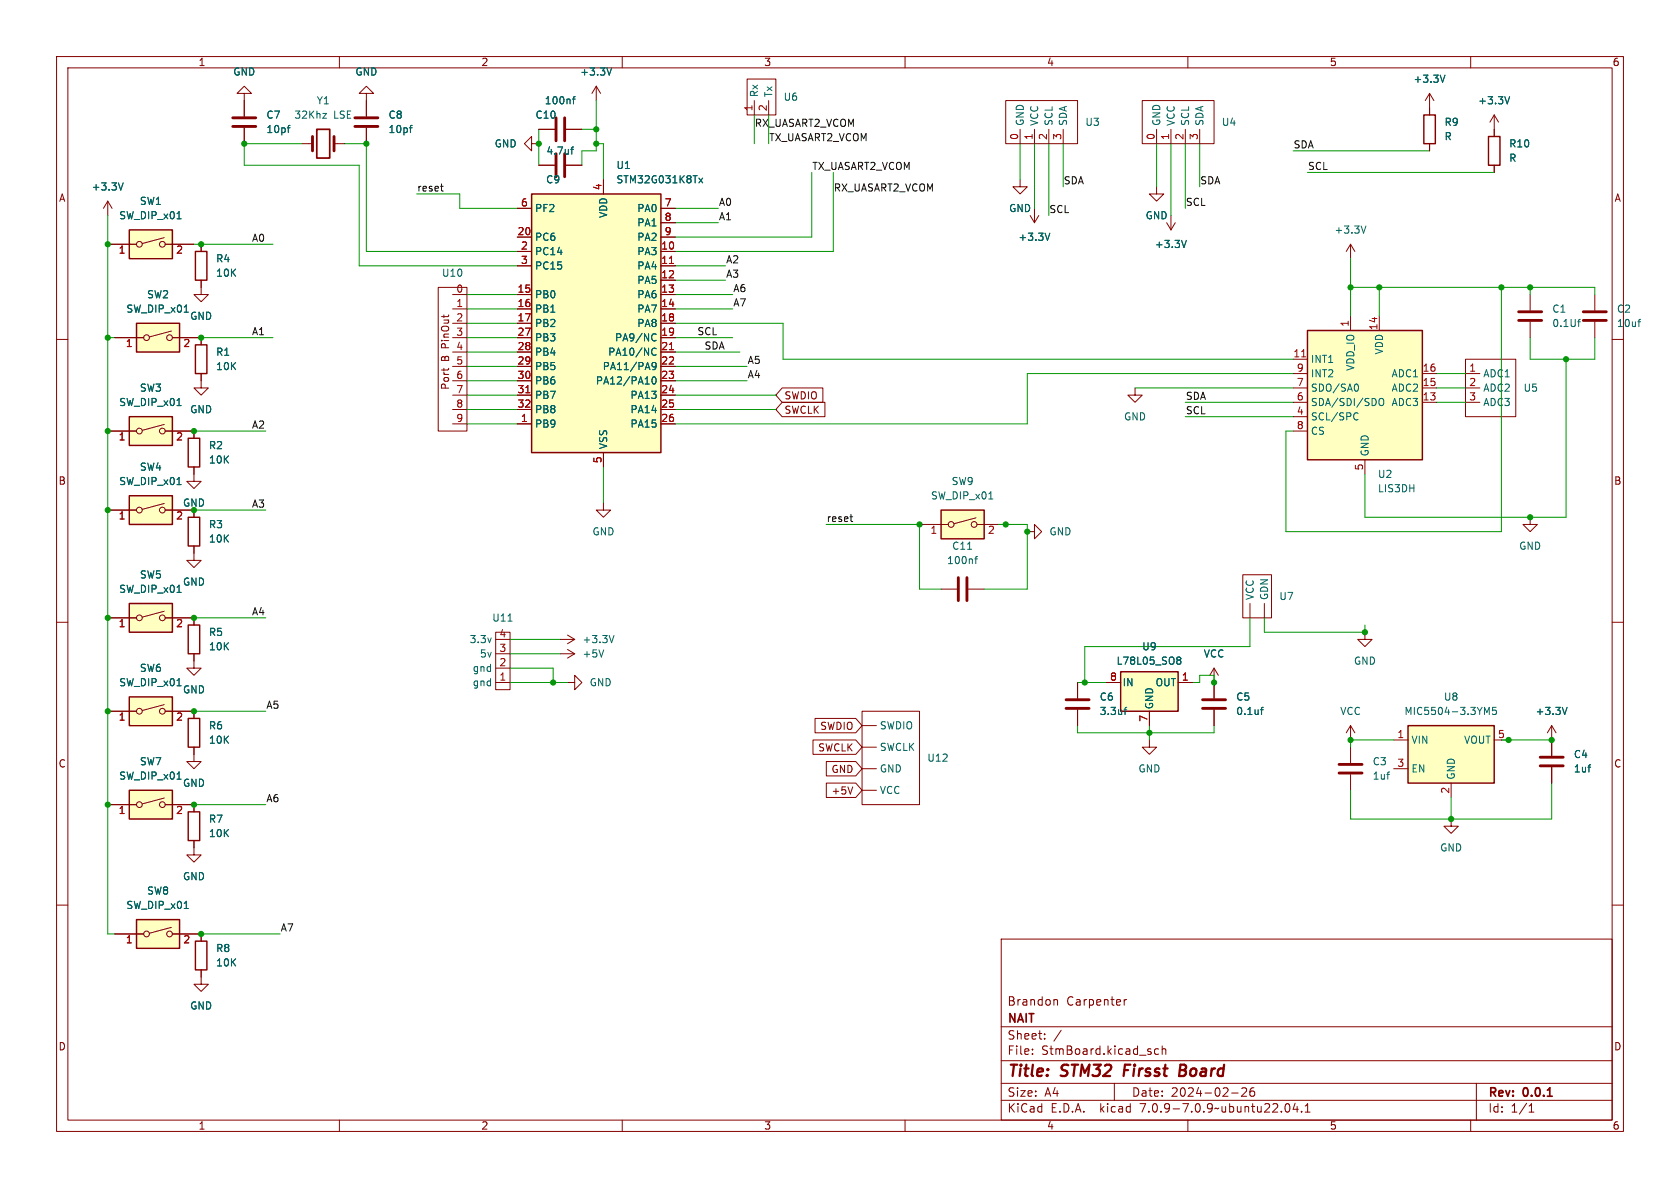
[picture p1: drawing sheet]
<svg xmlns="http://www.w3.org/2000/svg" width="297mm" height="210mm" viewBox="0 0 297 210" stroke-linecap="round" stroke-linejoin="round" font-family="sans-serif">
<g fill="none" stroke="#840000" stroke-width=".18">
<path d="M10 10h277v190h-277zM12 12h273v186h-273zM43.2 16.5h1.2l-1.2-1.3-1.3 1.3h1.3v4.1M60 10v2M64.8 16.5h1.2l-1.2-1.3-1.3 1.3h1.3v4.1M105.4 15.2l-.8 1.3M105.4 15.2v2.6M105.4 15.2l.8 1.3M110 10v2M132.1 14h5.1v6.3h-5.1zM133.3 17.8v2.5M135.9 17.8v2.5"/>
<path d="M160 10v2M177.8 17.8h12.7v7.6h-12.7zM201.9 17.8h12.7v7.6h-12.7zM210 10v2M252.7 16.5l-.7 1.3M252.7 16.5v3.8M252.7 16.5l.8 1.3M260 10v2M19 35.6l-.7 1.2M19 35.6v2.5M19 35.6l.8 1.2M43.2 22.6v2.8"/>
<path d="M53.3 25.4h1.9M59.1 25.4h1.9M64.8 22.6v2.8M91.4 36.8h2.6M94 25.4v-1.3l-1.3 1.3 1.3 1.3v-1.3h1.2M95.2 29.2h2.8M95.2 22.9h2.8M100.1 29.2h2.8M100.1 22.9h2.8M106.7 31.8v2.5M116.8 36.8h2.6M116.8 39.4h2.6"/>
<path d="M180.3 31.8v1.2h1.3l-1.3 1.3-1.2-1.3h1.2M180.3 22.9v2.5M182.1 38.1l.8 1.3M182.9 22.9v2.5M182.9 36.8v2.6M183.6 38.1l-.7 1.3M185.4 22.9v2.5M188 22.9v2.5M204.5 33v1.3h1.2l-1.2 1.3-1.3-1.3h1.3M204.5 22.9v2.5M206.2 39.4l.8 1.2M207 22.9v2.5"/>
<path d="M207 38.1v2.5M207.8 39.4l-.8 1.2M209.5 22.9v2.5M212.1 22.9v2.5M252.7 25.4v1.3M264.2 20.3v3.8M264.2 29.2v1.3M264.2 20.3l-.8 1.3M264.2 20.3l.7 1.3M10 60h2M19 43.2h5.1M20.3 59.7h5.1"/>
<path d="M29 42l-3.9 1.1M29.2 43.2h5.1M30.3 58.5l-3.9 1.1M30.5 59.7h5.1v1.3M35.6 49.5v2.6h1.2l-1.2 1.2-1.3-1.2h1.3M35.6 43.2v1.3M77.5 50.8h5v25.4h-5zM80 59.7h2.5M80 52.1h2.5M80 54.6h2.5M80 57.2h2.5M91.4 59.7h2.6"/>
<path d="M91.4 52.1h2.6M91.4 54.6h2.6M91.4 57.2h2.6M91.4 44.5h2.6M91.4 47h2.6M91.4 41.9h2.6M116.8 59.7h2.6M116.8 52.1h2.6M116.8 54.6h2.6M116.8 57.2h2.6M116.8 44.5h2.6M116.8 47h2.6"/>
<path d="M116.8 49.5h2.6M116.8 41.9h2.6M238.8 43.2v2.5M238.8 55.9v2.5M238.8 43.2l-.8 1.3M238.8 43.2l.7 1.3M243.8 55.9v2.5M270.5 52.1v2.8M270.5 56.9v2.8M281.9 52.1v2.8M281.9 56.9v2.8M285 60h2"/>
<path d="M19 76.2h5.1M29 75l-3.9 1.1M29.2 76.2h5.1v1.3M35.6 66v2.6h1.2l-1.2 1.3-1.3-1.3h1.3M78.5 65.1v.5M79.3 65.1v.1M80 62.2h2.5M80 64.8h2.5M80 67.3h2.5M80 69.9h2.5M80 72.4h2.5M80 74.9h2.5"/>
<path d="M91.4 62.2h2.6M91.4 64.8h2.6M91.4 67.3h2.6M91.4 69.9h2.6M91.4 72.4h2.6M91.4 74.9h2.6M116.8 62.2h2.6M116.8 64.8h2.6M116.8 67.3h2.6M116.8 69.9h2.6M116.8 72.4h2.6M116.8 74.9h2.6"/>
<path d="M138.3 68.6h7.2v2.5h-7.2l-1.1-1.2zM138.3 71.1h7.5v2.6h-7.5l-1.1-1.3zM200.7 68.6v1.3h1.2l-1.2 1.2-1.3-1.2h1.3M228.6 76.2h2.5M228.6 66h2.5M228.6 68.6h2.5M228.6 71.1h2.5M228.6 63.5h2.5M228.6 73.7h2.5M251.5 66h2.5M251.5 68.6h2.5M251.5 71.1h2.5"/>
<path d="M259.1 63.5h8.9v10.2h-8.9zM259.1 66h2.5M259.1 68.6h2.5M259.1 71.1h2.5M19 90.2h5.1M29 89l-3.9 1M29.2 90.2h5.1v1.2M34.3 82.6v2.5h1.3l-1.3 1.3-1.3-1.3h1.3M34.3 96.5v2.6h1.3l-1.3 1.2-1.3-1.2h1.3M106.7 88.9v1.3h1.2l-1.2 1.2-1.3-1.2h1.3M106.7 80v2.6M162.6 92.7h5"/>
<path d="M172.5 91.5l-3.8 1.1M172.7 92.7h5.1M181.6 94h1.3v-1.3l1.2 1.3-1.2 1.3v-1.3M241.3 81.3v2.5M270.5 91.4v1.3h1.3l-1.3 1.3-1.3-1.3h1.3M10 110h2M19 109.2h5.1M29 108.1l-3.9 1M29.2 109.2h5.1v1.3M34.3 115.6v2.5h1.3l-1.3 1.3-1.3-1.3h1.3M87.6 111.8h2.6v10.1h-2.6zM87.6 118.1h2.6"/>
<path d="M87.6 115.6h2.6M87.6 113h2.6M99.1 115.6h2.5M99.1 113h2.5M100.3 112.3l1.3 .7M100.3 114.8l1.3 .8M101.6 113l-1.3 .8M101.6 115.6l-1.3 .7M166.4 104.1h2.8M171.2 104.1h2.8M214.6 118.1v5.3M214.6 118.1l-.7 1.3"/>
<path d="M214.6 118.1l.8 1.3M219.7 101.6h5.1v7.6h-5.1zM221 106.7v2.5M223.5 106.7v2.5M241.3 111.8v1.2h1.3l-1.3 1.3-1.3-1.3h1.3M285 110h2M19 125.7h5.1M29 124.6l-3.9 1M29.2 125.7h5.1v1.3M34.3 132.1v2.5h1.3l-1.3 1.3-1.3-1.3h1.3M87.6 120.7h2.6M100.3 120.7h1.3v-1.3l1.3 1.3-1.3 1.2v-1.2"/>
<path d="M143.7 130.8h7.6l1.1 1.3-1.1 1.3h-7.6zM144.1 127h7.2l1.1 1.3-1.1 1.2h-7.2zM146.1 134.6h5.2l1.1 1.3-1.1 1.3h-5.2zM146.1 138.4h5.2l1.1 1.3-1.1 1.3h-5.2zM150.8 139.1l-.5 1.3M152.4 125.7h10.2v16.5h-10.2zM152.4 135.9h2.5M152.4 132.1h2.5M152.4 128.3h2.5M152.4 139.7h2.5M190.5 120.7v2.7M190.5 125.5v2.8"/>
<path d="M195.6 120.7h2.5M203.2 130.8v1.3h1.3l-1.3 1.3-1.3-1.3h1.3M203.2 125.7v2.6M208.3 120.7h2.5M214.6 125.5v2.8M238.8 128.3v2.5M238.8 132.1v2.8M238.8 136.9v2.8M238.8 128.3l-.8 1.2M238.8 128.3l.7 1.2M246.4 130.8h2.5M246.4 135.9h2.5"/>
<path d="M256.5 138.4v2.6M264.2 130.8h2.5M274.3 128.3v5.3M274.3 135.6v2.8M274.3 128.3l-.7 1.2M274.3 128.3l.8 1.2M10 160h2M19 142.2h5.1M29 141.1l-3.9 1M29.2 142.2h5.1v1.3M34.3 148.6v2.5h1.3l-1.3 1.3-1.3-1.3h1.3M256.5 144.8v1.3h1.3l-1.3 1.2-1.2-1.2h1.2"/>
<path d="M285 160h2M20.3 165.1h5.1M30.3 163.9l-3.9 1.1M30.5 165.1h5.1v1.3M35.6 171.5v2.5h1.2l-1.2 1.3-1.3-1.3h1.3M177 166h108v32h-108zM186.4 176.8h.5l.1 .9M198.7 176.7v1M199.2 176.7l-.3 .1-.2 .2M60 198v2M110 198v2M160 198v2"/>
<path d="M177 194.5h108M177 191.5h108M177 187.5h108M177 181.5h108M182.5 186.3v.1M182.5 185.5v.1M184.7 183.6v.1M184.7 182.8v.1M187.6 182.1l-1.3 2M197 191.5v3M204.8 185.5l-.4-.1-.3 .3v.4l.1 .2h.6M205.5 185.5l.2-.1 .3 .1 .1 .9"/>
<path d="M205.5 184.9v1.5M210 198v2M217.7 193.2h1.2M219.5 192.4l.6-.1 .2 .1 .1 .3-.9 1.1h.9M221.7 192.3a.59 .59 0 0 0-.7 .6v.6l.1 .2 .4 .1 .2-.1 .1-.5-.1-.3h-.5l-.2 .3M227.3 195.2l.2-.1a.81 .81 0 0 1 .6 .6 .81 .81 0 0 1-.3 .8l-.1 .1a.81 .81 0 0 1-.4-1.4zM229 195l-.4 1.1h.9M229.3 195.6v1M230.1 196.5v.1M230.7 196.6h.9M230.7 195.5l.5-.4v1.5M260 198v2"/>
<path d="M261 191.5v6.5M270.3 196.6h.9M270.3 195.5l.4-.4v1.5"/>
<circle cx="24.6" cy="43.2" r=".51"/>
<circle cx="25.9" cy="59.7" r=".51"/>
<circle cx="28.7" cy="43.2" r=".51"/>
<circle cx="30" cy="59.7" r=".51"/>
<circle cx="24.6" cy="76.2" r=".51"/>
<circle cx="28.7" cy="76.2" r=".51"/>
<circle cx="24.6" cy="90.2" r=".51"/>
<circle cx="28.7" cy="90.2" r=".51"/>
<circle cx="168.1" cy="92.7" r=".51"/>
<circle cx="172.2" cy="92.7" r=".51"/>
<circle cx="24.6" cy="109.2" r=".51"/>
<circle cx="28.7" cy="109.2" r=".51"/>
<circle cx="24.6" cy="125.7" r=".51"/>
<circle cx="28.7" cy="125.7" r=".51"/>
<circle cx="24.6" cy="142.2" r=".51"/>
<circle cx="28.7" cy="142.2" r=".51"/>
<circle cx="25.9" cy="165.1" r=".51"/>
<circle cx="30" cy="165.1" r=".51"/>
</g>
<path d="M56 22.9h2.3v5h-2.3zM273.6 193.8h.8" fill="none" stroke="#840000" stroke-width=".3"/>
<path d="M198.9 188.2l-.3 2M208.6 189.2h.6M209.2 189.2l.3 .1M209.4 188.2h-.7l-.3 2 1-.1M209.4 189.1l-.2 .1" fill="none" stroke="#840000" stroke-width=".4"/>
<g fill="none" stroke="#006464" stroke-width=".18">
<path d="M101.2 17.5h.5M101.7 17.1l-.3 .2v1.1M108.1 12l-.4 1.3M255.5 13.3l-.5 1.2M266.9 17.1l-.4 1.3M21.8 32.3l-.5 1.3M31.3 38.7h.7M50.8 22.6h.5M51.3 22.2h-.3M57.1 20.1h.6l-.6 .8h.6M72.4 22.6h.5M72.9 22.2h-.3"/>
<path d="M100.9 26.4h.5M101.4 26l-.3 .2v1M123.6 31.5l.6 .8M124.2 31.5l-.6 .8M241.5 39.9l-.4 1.3M32.6 55.2h.7M115.4 59.1l.3-.1 .3 .1M185.6 41.2l-.4 1.3M209.7 42.5l-.4 1.3M278.9 56.9h.5M279.4 56.5l-.3 .1M289.5 56.9h.5"/>
<path d="M290 56.5h-.2M31.3 71.7h.7M115.3 62.6l.3 .2 .4-.1M115.4 66.7l.2-.1a.68 .68 0 0 1 .4 .7 .68 .68 0 0 1-.4 .6l-.2-.1-.1-.4zM116 60.1l-.3 .2-.3-.1M116 61.7l-.4-.2-.3 .2M116 64.6l-.3 .3-.3-.1-.1-.2 .1-.5h.3l.2 .1a.84 .84 0 0 1-.3 1.1h-.2M239.7 73l.4 .1M239.9 67.9a.79 .79 0 0 1 0 1.3M240.1 74.1l-.4 .1M243.8 70.6l.3-.2a.43 .43 0 0 1 .5 .5v.4a.42 .42 0 0 1-.4 .4 .42 .42 0 0 1-.4-.4zM31.3 85.7h.7"/>
<path d="M171.1 97.1h.7M172.3 98.8h.5M172.8 98.4l-.3 .2v1M174.8 88.2h.7M31.3 104.7h.7M89.8 109.8h.7M106.7 114.9l-.4 1.2M108.5 112.3l-.4 1.3M208.2 116.6l.1 .1M208.2 116.2l.3-.1 .2 .2 .1 .2-.3 .2M208.3 116.7h.2M208.3 116.7l-.1 .1"/>
<path d="M208.5 116.7l.3 .2-.1 .4-.2 .1h-.3M31.3 137.7h.7M31.3 121.2h.7M198.7 125.5h.5M199.2 125l-.3 .2v1.1M222.8 125.5h.5M223.3 125l-.3 .2v1.1M245.2 136.9h.4M245.5 136.5h.1M262.4 125l.5 .9 .4-.9v1.3M264.5 125h-.6l-.1 .6 .2-.1 .4 .1 .2 .2-.1 .4-.2 .1-.5-.1M277 125l-.4 1.3"/>
<path d="M280.7 135.6h.5M281.1 135.2h.1M32.6 160.6h.7"/>
</g>
<g fill="#ffffc2" stroke="#ffffc2" stroke-width=".18">
<path d="M24.1 57.2h7.6v5h-7.6z"/>
<path d="M22.9 73.7h7.6v5h-7.6z"/>
<path d="M22.9 40.6h7.6v5.1h-7.6z"/>
<path d="M231.1 58.4h20.4v22.9h-20.4z"/>
<path d="M22.9 87.6h7.6v5.1h-7.6z"/>
<path d="M248.9 128.3h15.3v10.1h-15.3z"/>
<path d="M94 34.3h22.8v45.7h-22.8z"/>
<path d="M198.1 118.7h10.2v7h-10.2z"/>
<path d="M24.1 162.6h7.6v5h-7.6z"/>
<path d="M22.9 139.7h7.6v5.1h-7.6z"/>
<path d="M22.9 106.7h7.6v5.1h-7.6z"/>
<path d="M22.9 123.2h7.6v5.1h-7.6z"/>
<path d="M166.4 90.2h7.6v5.1h-7.6z"/>
</g>
<g fill="none" stroke="#840000" stroke-width=".25">
<path d="M94 34.3h22.8v45.7h-22.8zM251.7 20.3h2v5.1h-2zM263.1 24.1h2.1v5.1h-2.1zM22.9 40.6h7.6v5.1h-7.6zM24.1 57.2h7.6v5h-7.6zM34.5 44.5h2.1v5h-2.1zM231.1 58.4h20.4v22.9h-20.4zM22.9 73.7h7.6v5h-7.6zM33.3 77.5h2v5.1h-2zM34.5 61h2.1v5h-2.1zM22.9 87.6h7.6v5.1h-7.6zM33.3 91.4h2v5.1h-2z"/>
<path d="M166.4 90.2h7.6v5.1h-7.6zM22.9 106.7h7.6v5.1h-7.6zM33.3 110.5h2v5.1h-2zM198.1 118.7h10.2v7h-10.2zM22.9 139.7h7.6v5.1h-7.6zM22.9 123.2h7.6v5.1h-7.6zM33.3 127h2v5.1h-2zM248.9 128.3h15.3v10.1h-15.3zM33.3 143.5h2v5.1h-2zM24.1 162.6h7.6v5h-7.6zM34.5 166.4h2.1v5.1h-2.1z"/>
</g>
<g fill="none" stroke="#840000" stroke-width=".51">
<path d="M41.1 22.4h4.1M41.1 20.8h4.1M55.2 24.1v2.6M59.1 24.1v2.6M62.7 22.4h4.1M62.7 20.8h4.1M98.3 20.8v4.1M98.3 27.2v4M99.8 20.8v4.1M99.8 27.2v4M268.5 56.6h4M268.5 55.1h4"/>
<path d="M279.9 56.6h4.1M279.9 55.1h4.1M169.4 102.1v4.1M170.9 102.1v4.1M188.5 125.2h4M188.5 123.7h4M212.6 125.2h4.1M212.6 123.7h4.1M236.7 136.7h4.1M236.7 135.1h4.1M272.3 135.4h4.1M272.3 133.9h4.1"/>
</g>
<path d="M118.4 46.6h.7M93 69.4h.7M118.4 61.8h.7M230.1 63.1h.7" fill="none" stroke="#a90000" stroke-width=".18"/>
<path d="M77.9 32.9h.5M78.1 33.7l.3 .1M150.3 91.4h.4M150.5 92.1l.2 .1" fill="none" stroke="#0f0f0f" stroke-width=".18"/>
<g fill="none" stroke="#009600" stroke-width=".18">
<path d="M105.4 17.8v8.9h-2.5v2.5M19 38.1v127h1.3M53.3 25.4h-10.1v3.8h20.3v17.8h27.9M61 25.4h3.8v19.1h26.6M73.7 34.3h7.6v2.5h10.1M95.2 22.9v6.3M102.9 22.9h2.5M105.4 25.4h1.3v6.4M119.4 36.8h7.6M119.4 39.4h7.6M133.3 20.3v5.1M135.9 20.3v5.1"/>
<path d="M143.5 30.5v11.4h-24.1M147.3 30.5v14h-27.9M180.3 25.4v6.4M182.9 25.4v11.4M185.4 25.4v12.7M188 25.4v7.6M204.5 25.4v7.6M207 25.4v12.7M209.5 25.4v11.4M212.1 25.4v7.6M228.6 26.7h24.1M231.1 30.5h33.1"/>
<path d="M19 59.7h1.3M34.3 43.2h14M35.6 59.7h12.7M82.5 52.1h8.9M82.5 59.7h8.9M82.5 54.6h8.9M82.5 57.2h8.9M119.4 57.2h19v6.3h90.2M119.4 47h8.9M119.4 52.1h10.1M119.4 59.7h10.1M119.4 54.6h10.1"/>
<path d="M119.4 49.5h8.9M238.8 50.8h43.1v1.3M238.8 45.7v10.2M243.8 50.8v5.1M265.4 50.8v43.2h-38.1v-17.8h1.3M270.5 59.7v3.8h11.4v-3.8M270.5 50.8v1.3M34.3 76.2h12.7M82.5 69.9h8.9M82.5 67.3h8.9M82.5 62.2h8.9M82.5 64.8h8.9"/>
<path d="M82.5 72.4h8.9M82.5 74.9h8.9M119.4 69.9h17.8M119.4 67.3h12.7M119.4 62.2h11.4M119.4 64.8h12.7M119.4 72.4h17.8M200.7 68.6h27.9M209.5 71.1h19.1M209.5 73.7h19.1M228.6 66h-47v8.9h-62.2M254 66h5.1"/>
<path d="M254 71.1h5.1M254 68.6h5.1M276.9 63.5v27.9h-35.6v-7.6M34.3 90.2h12.7M106.7 82.6v6.3M146 92.7h16.6v11.4h3.8M176.5 92.7h5.1v11.4h-7.6M34.3 109.2h12.7M90.2 118.1h7.6v2.6M90.2 115.6h8.9M90.2 113h8.9M221 109.2v5.1h-29.2v6.4"/>
<path d="M223.5 109.2v2.6h17.8v-1.3M34.3 125.7h12.7M90.2 120.7h10.1M190.5 128.3v1.2h24.1v-1.2M190.5 120.7h5.1M203.2 128.3v2.5M210.8 120.7h1.3v-1.3h2.5v1.3M246.4 130.8h-7.6v1.3M265.4 130.8h8.9M274.3 138.4v6.4h-35.5v-5.1M34.3 142.2h12.7M256.5 141v3.8"/>
<path d="M35.6 165.1h13.9"/>
</g>
<g fill="#009600" stroke="#009600" stroke-width=".18">
<circle cx="191.8" cy="120.7" r=".46"/>
<circle cx="214.6" cy="120.7" r=".46"/>
<circle cx="203.2" cy="129.5" r=".46"/>
<circle cx="181.6" cy="94" r=".46"/>
<circle cx="177.8" cy="92.7" r=".46"/>
<circle cx="162.6" cy="92.7" r=".46"/>
<circle cx="270.5" cy="50.8" r=".46"/>
<circle cx="265.4" cy="50.8" r=".46"/>
<circle cx="270.5" cy="91.4" r=".46"/>
<circle cx="276.9" cy="63.5" r=".46"/>
<circle cx="243.8" cy="50.8" r=".46"/>
<circle cx="238.8" cy="50.8" r=".46"/>
<circle cx="266.7" cy="130.8" r=".46"/>
<circle cx="274.3" cy="130.8" r=".46"/>
<circle cx="241.3" cy="111.8" r=".46"/>
<circle cx="238.8" cy="130.8" r=".46"/>
<circle cx="256.5" cy="144.8" r=".46"/>
<circle cx="35.6" cy="59.7" r=".46"/>
<circle cx="19" cy="59.7" r=".46"/>
<circle cx="97.8" cy="120.7" r=".46"/>
<circle cx="19" cy="76.2" r=".46"/>
<circle cx="19" cy="43.2" r=".46"/>
<circle cx="34.3" cy="76.2" r=".46"/>
<circle cx="43.2" cy="25.4" r=".46"/>
<circle cx="35.6" cy="43.2" r=".46"/>
<circle cx="64.8" cy="25.4" r=".46"/>
<circle cx="105.4" cy="22.9" r=".46"/>
<circle cx="105.4" cy="25.4" r=".46"/>
<circle cx="95.2" cy="25.4" r=".46"/>
<circle cx="35.6" cy="165.1" r=".46"/>
<circle cx="34.3" cy="125.7" r=".46"/>
<circle cx="34.3" cy="142.2" r=".46"/>
<circle cx="19" cy="142.2" r=".46"/>
<circle cx="34.3" cy="90.2" r=".46"/>
<circle cx="34.3" cy="109.2" r=".46"/>
<circle cx="19" cy="90.2" r=".46"/>
<circle cx="19" cy="109.2" r=".46"/>
<circle cx="19" cy="125.7" r=".46"/>
</g>
<g font-size="2.8" fill="#840000">
<text x="178" y="190.9">Title:</text>
<text x="187.7" y="190.9">STM32</text>
<text x="199.5" y="190.9">Firsst</text>
<text x="210.1" y="190.9">Board</text>
</g>
<g font-size="2.1" fill="#840000">
<text x="178" y="178">Brandon</text>
<text x="188.5" y="178">Carpenter</text>
<text x="178" y="184">Sheet:</text>
<text x="178" y="181.2">NAIT</text>
<text x="178" y="186.7">File:</text>
<text x="184.1" y="186.7">StmBoard.kicad_sch</text>
<text x="178" y="196.9">KiCad</text>
<text x="178" y="194.1">Size:</text>
<text x="184.7" y="194.1">A4</text>
<text x="185.7" y="196.9">E.D.A.</text>
<text x="194.6" y="196.9">kicad</text>
<text x="200" y="194.1">Date:</text>
<text x="201.8" y="196.9">7.0.9-7.0.9~ubuntu22.04.1</text>
<text x="207" y="194.1">2024-02-26</text>
<text x="263" y="194.3">Rev:</text>
<text x="263" y="196.9">Id:</text>
<text x="267.1" y="196.9">1/1</text>
<text x="269.4" y="194.3">0.0.1</text>
</g>
<g font-size="1.8" fill="#840000">
<text x="35" y="11.9">1</text>
<text x="85" y="11.9">2</text>
<text x="135" y="11.9">3</text>
<text x="185" y="11.9">4</text>
<text x="235" y="11.9">5</text>
<text x="285" y="11.9">6</text>
<text x="10.3" y="35.9">A</text>
<text x="285.3" y="35.9">A</text>
<text x="79.6" y="63.9" transform="rotate(-90 79.6 63.9)">B</text>
<text x="79.6" y="61.4" transform="rotate(-90 79.6 61.4)">PinOut</text>
<text x="79.6" y="69" transform="rotate(-90 79.6 69)">Port</text>
<text x="138.6" y="70.8">SWDIO</text>
<text x="138.6" y="73.3">SWCLK</text>
<text x="10.3" y="85.9">B</text>
<text x="285.3" y="85.9">B</text>
<text x="144.9" y="129.2">SWDIO</text>
<text x="10.3" y="135.9">C</text>
<text x="144.5" y="133">SWCLK</text>
<text x="146.9" y="136.8">GND</text>
<text x="285.3" y="135.9">C</text>
<text x="146.9" y="140.7">+5V</text>
<text x="10.3" y="185.9">D</text>
<text x="285.3" y="185.9">D</text>
<text x="35" y="199.9">1</text>
<text x="85" y="199.9">2</text>
<text x="135" y="199.9">3</text>
<text x="185" y="199.9">4</text>
<text x="235" y="199.9">5</text>
<text x="285" y="199.9">6</text>
</g>
<g font-size="1.8" fill="#006464">
<text x="41.1" y="13.6">GND</text>
<text x="62.7" y="13.6">GND</text>
<text x="102.5" y="13.6">+3.3V</text>
<text x="134.2" y="17.3" transform="rotate(-90 134.2 17.3)">Rx</text>
<text x="136.8" y="17.3" transform="rotate(-90 136.8 17.3)">Tx</text>
<text x="249.8" y="14.8">+3.3V</text>
<text x="47" y="21.2">C7</text>
<text x="47" y="23.7">10pf</text>
<text x="51.9" y="21.2">32Khz</text>
<text x="55.9" y="18.6">Y1</text>
<text x="59" y="21.2">LSE</text>
<text x="68.6" y="21.2">C8</text>
<text x="68.6" y="23.7">10pf</text>
<text x="94.6" y="21.2">C10</text>
<text x="96.2" y="18.6">100nf</text>
<text x="138.4" y="18">U6</text>
<text x="181.2" y="22.4" transform="rotate(-90 181.2 22.4)">GND</text>
<text x="183.7" y="22.4" transform="rotate(-90 183.7 22.4)">VCC</text>
<text x="186.3" y="22.4" transform="rotate(-90 186.3 22.4)">SCL</text>
<text x="188.8" y="22.4" transform="rotate(-90 188.8 22.4)">SDA</text>
<text x="191.8" y="22.5">U3</text>
<text x="205.3" y="22.4" transform="rotate(-90 205.3 22.4)">GND</text>
<text x="207.9" y="22.4" transform="rotate(-90 207.9 22.4)">VCC</text>
<text x="210.4" y="22.4" transform="rotate(-90 210.4 22.4)">SCL</text>
<text x="213" y="22.4" transform="rotate(-90 213 22.4)">SDA</text>
<text x="215.9" y="22.5">U4</text>
<text x="255.3" y="22.5">R9</text>
<text x="261.2" y="18.6">+3.3V</text>
<text x="87.4" y="26.3">GND</text>
<text x="96.5" y="27.5">4.7uf</text>
<text x="255.3" y="25">R</text>
<text x="266.7" y="26.3">R10</text>
<text x="266.7" y="28.8">R</text>
<text x="16.1" y="33.9">+3.3V</text>
<text x="96.4" y="32.6">C9</text>
<text x="108.9" y="30.1">U1</text>
<text x="108.9" y="32.6">STM32G031K8Tx</text>
<text x="21" y="39">SW_DIP_x01</text>
<text x="24.6" y="36.4">SW1</text>
<text x="94.5" y="37.7">PF2</text>
<text x="107.5" y="38.6" transform="rotate(-90 107.5 38.6)">VDD</text>
<text x="112.6" y="37.7">PA0</text>
<text x="112.6" y="40.2">PA1</text>
<text x="178.3" y="37.7">GND</text>
<text x="202.4" y="39">GND</text>
<text x="235.8" y="41.5">+3.3V</text>
<text x="38.1" y="46.6">R4</text>
<text x="94.5" y="45.3">PC14</text>
<text x="94.5" y="42.8">PC6</text>
<text x="94.5" y="47.9">PC15</text>
<text x="112.6" y="45.3">PA3</text>
<text x="112.6" y="47.9">PA4</text>
<text x="112.6" y="42.8">PA2</text>
<text x="179.9" y="42.8">+3.3V</text>
<text x="204.1" y="44">+3.3V</text>
<text x="25.9" y="52.9">SW2</text>
<text x="38.1" y="49.1">10K</text>
<text x="78" y="49.1">U10</text>
<text x="94.5" y="52.9">PB0</text>
<text x="112.6" y="50.4">PA5</text>
<text x="112.6" y="52.9">PA6</text>
<text x="22.2" y="55.5">SW_DIP_x01</text>
<text x="33.5" y="56.7">GND</text>
<text x="94.5" y="55.5">PB1</text>
<text x="94.5" y="58">PB2</text>
<text x="112.6" y="55.5">PA7</text>
<text x="112.6" y="58">PA8</text>
<text x="274.3" y="55.5">C1</text>
<text x="274.3" y="58">0.1Uf</text>
<text x="285.8" y="55.5">C2</text>
<text x="285.8" y="58">10uf</text>
<text x="38.1" y="63.1">R1</text>
<text x="38.1" y="65.6">10K</text>
<text x="94.5" y="60.6">PB3</text>
<text x="94.5" y="63.1">PB4</text>
<text x="94.5" y="65.6">PB5</text>
<text x="106.5" y="65.6">PA11/PA9</text>
<text x="107.4" y="63.1">PA10/NC</text>
<text x="108.6" y="60.6">PA9/NC</text>
<text x="231.6" y="64.4">INT1</text>
<text x="239.6" y="65.7" transform="rotate(-90 239.6 65.7)">VDD_IO</text>
<text x="244.7" y="62.8" transform="rotate(-90 244.7 62.8)">VDD</text>
<text x="21" y="72">SW_DIP_x01</text>
<text x="24.6" y="69.4">SW3</text>
<text x="94.5" y="68.2">PB6</text>
<text x="94.5" y="70.7">PB7</text>
<text x="105.2" y="68.2">PA12/PA10</text>
<text x="111.4" y="70.7">PA13</text>
<text x="231.6" y="72">SDA/SDI/SDO</text>
<text x="231.6" y="69.4">SDO/SA0</text>
<text x="231.6" y="66.9">INT2</text>
<text x="245.9" y="72">ADC3</text>
<text x="245.9" y="69.4">ADC2</text>
<text x="245.9" y="66.9">ADC1</text>
<text x="262.1" y="66.9">ADC1</text>
<text x="262.1" y="69.4">ADC2</text>
<text x="262.1" y="72">ADC3</text>
<text x="269.3" y="69.4">U5</text>
<text x="33.5" y="73.3">GND</text>
<text x="94.5" y="75.8">PB9</text>
<text x="94.5" y="73.3">PB8</text>
<text x="111.4" y="73.3">PA14</text>
<text x="111.4" y="75.8">PA15</text>
<text x="198.6" y="74.5">GND</text>
<text x="231.6" y="74.5">SCL/SPC</text>
<text x="231.6" y="77.1">CS</text>
<text x="24.6" y="83.4">SW4</text>
<text x="36.8" y="79.6">R2</text>
<text x="36.8" y="82.1">10K</text>
<text x="107.5" y="79.5" transform="rotate(-90 107.5 79.5)">VSS</text>
<text x="242.2" y="80.8" transform="rotate(-90 242.2 80.8)">GND</text>
<text x="21" y="86">SW_DIP_x01</text>
<text x="32.3" y="89.8">GND</text>
<text x="164.5" y="88.5">SW_DIP_x01</text>
<text x="168.1" y="86">SW9</text>
<text x="243.5" y="84.7">U2</text>
<text x="243.5" y="87.2">LIS3DH</text>
<text x="36.8" y="93.6">R3</text>
<text x="104.6" y="94.8">GND</text>
<text x="185.4" y="94.8">GND</text>
<text x="36.8" y="96.1">10K</text>
<text x="167.3" y="99.9">100nf</text>
<text x="168.2" y="97.4">C11</text>
<text x="268.5" y="97.4">GND</text>
<text x="21" y="105">SW_DIP_x01</text>
<text x="24.6" y="102.5">SW5</text>
<text x="32.3" y="103.7">GND</text>
<text x="221.8" y="106.2" transform="rotate(-90 221.8 106.2)">VCC</text>
<text x="224.4" y="106.2" transform="rotate(-90 224.4 106.2)">GDN</text>
<text x="226.1" y="106.3">U7</text>
<text x="36.8" y="112.6">R5</text>
<text x="82.9" y="113.9">3.3v</text>
<text x="86.9" y="110.1">U11</text>
<text x="102.9" y="113.9">+3.3V</text>
<text x="24.6" y="119">SW6</text>
<text x="36.8" y="115.2">10K</text>
<text x="83.5" y="119">gnd</text>
<text x="84.7" y="116.4">5v</text>
<text x="102.9" y="116.4">+5V</text>
<text x="197.3" y="117.7">L78L05_SO8</text>
<text x="201.8" y="115.2">U9</text>
<text x="212.7" y="116.4">VCC</text>
<text x="239.3" y="117.7">GND</text>
<text x="21" y="121.5">SW_DIP_x01</text>
<text x="32.3" y="122.8">GND</text>
<text x="83.5" y="121.5">gnd</text>
<text x="104.1" y="121.5">GND</text>
<text x="194.3" y="124.1">C6</text>
<text x="198.4" y="121.5">IN</text>
<text x="204.1" y="125.5" transform="rotate(-90 204.1 125.5)">GND</text>
<text x="204.2" y="121.5">OUT</text>
<text x="218.4" y="124.1">C5</text>
<text x="255.2" y="124.1">U8</text>
<text x="36.8" y="129.1">R6</text>
<text x="36.8" y="131.7">10K</text>
<text x="155.4" y="129.1">SWDIO</text>
<text x="194.3" y="126.6">3.3uf</text>
<text x="218.4" y="126.6">0.1uf</text>
<text x="236.8" y="126.6">VCC</text>
<text x="248.2" y="126.6">MIC5504-3.3YM5</text>
<text x="249.4" y="131.7">VIN</text>
<text x="258.7" y="131.7">VOUT</text>
<text x="271.4" y="126.6">+3.3V</text>
<text x="24.6" y="135.5">SW7</text>
<text x="155.4" y="136.8">GND</text>
<text x="155.4" y="132.9">SWCLK</text>
<text x="163.8" y="134.8">U12</text>
<text x="201.2" y="136.8">GND</text>
<text x="242.6" y="135.5">C3</text>
<text x="249.4" y="136.8">EN</text>
<text x="257.4" y="137.9" transform="rotate(-90 257.4 137.9)">GND</text>
<text x="278.1" y="134.2">C4</text>
<text x="278.1" y="136.8">1uf</text>
<text x="21" y="138">SW_DIP_x01</text>
<text x="32.3" y="139.3">GND</text>
<text x="155.4" y="140.6">VCC</text>
<text x="242.6" y="138">1uf</text>
<text x="36.8" y="145.6">R7</text>
<text x="36.8" y="148.2">10K</text>
<text x="32.3" y="155.8">GND</text>
<text x="254.5" y="150.7">GND</text>
<text x="22.2" y="160.9">SW_DIP_x01</text>
<text x="25.9" y="158.3">SW8</text>
<text x="38.1" y="168.5">R8</text>
<text x="38.1" y="171">10K</text>
<text x="33.5" y="178.7">GND</text>
</g>
<g font-size="1.8" fill="#a90000">
<text x="133.1" y="19.8" transform="rotate(-90 133.1 19.8)">1</text>
<text x="135.6" y="19.8" transform="rotate(-90 135.6 19.8)">2</text>
<text x="180.1" y="24.8" transform="rotate(-90 180.1 24.8)">0</text>
<text x="182.6" y="24.8" transform="rotate(-90 182.6 24.8)">1</text>
<text x="185.2" y="24.8" transform="rotate(-90 185.2 24.8)">2</text>
<text x="187.7" y="24.8" transform="rotate(-90 187.7 24.8)">3</text>
<text x="204.2" y="24.8" transform="rotate(-90 204.2 24.8)">0</text>
<text x="206.8" y="24.8" transform="rotate(-90 206.8 24.8)">1</text>
<text x="209.3" y="24.8" transform="rotate(-90 209.3 24.8)">2</text>
<text x="211.8" y="24.8" transform="rotate(-90 211.8 24.8)">3</text>
<text x="106.4" y="33.7" transform="rotate(-90 106.4 33.7)">4</text>
<text x="91.4" y="41.7">20</text>
<text x="92" y="36.6">6</text>
<text x="117.4" y="36.6">7</text>
<text x="117.4" y="39.1">8</text>
<text x="117.4" y="41.7">9</text>
<text x="20.9" y="45.2">1</text>
<text x="31" y="45.2">2</text>
<text x="92" y="44.2">2</text>
<text x="92" y="46.7">3</text>
<text x="116.8" y="44.2">10</text>
<text x="116.8" y="46.7">11</text>
<text x="80.6" y="51.8">0</text>
<text x="91.4" y="51.8">15</text>
<text x="116.8" y="49.3">12</text>
<text x="116.8" y="51.8">13</text>
<text x="80.6" y="54.4">1</text>
<text x="80.6" y="56.9">2</text>
<text x="80.6" y="59.4">3</text>
<text x="91.4" y="54.4">16</text>
<text x="91.4" y="56.9">17</text>
<text x="91.4" y="59.4">27</text>
<text x="116.8" y="54.4">14</text>
<text x="116.8" y="56.9">18</text>
<text x="116.8" y="59.4">19</text>
<text x="238.5" y="57.9" transform="rotate(-90 238.5 57.9)">1</text>
<text x="243.6" y="58.5" transform="rotate(-90 243.6 58.5)">14</text>
<text x="22.2" y="61.7">1</text>
<text x="32.3" y="61.7">2</text>
<text x="80.6" y="62">4</text>
<text x="80.6" y="64.5">5</text>
<text x="91.4" y="62">28</text>
<text x="91.4" y="64.5">29</text>
<text x="116.8" y="62">21</text>
<text x="116.8" y="64.5">22</text>
<text x="228.6" y="63.2">11</text>
<text x="229.2" y="65.8">9</text>
<text x="251.4" y="65.8">16</text>
<text x="259.6" y="65.8">1</text>
<text x="80.6" y="67.1">6</text>
<text x="80.6" y="69.6">7</text>
<text x="91.4" y="67.1">30</text>
<text x="91.4" y="69.6">31</text>
<text x="116.8" y="67.1">23</text>
<text x="116.8" y="69.6">24</text>
<text x="229.2" y="70.9">6</text>
<text x="229.2" y="68.3">7</text>
<text x="251.4" y="70.9">13</text>
<text x="251.4" y="68.3">15</text>
<text x="259.6" y="68.3">2</text>
<text x="259.6" y="70.9">3</text>
<text x="80.6" y="72.1">8</text>
<text x="80.6" y="74.7">9</text>
<text x="91.4" y="72.1">32</text>
<text x="92" y="74.7">1</text>
<text x="116.8" y="72.1">25</text>
<text x="116.8" y="74.7">26</text>
<text x="229.2" y="73.4">4</text>
<text x="229.2" y="75.9">8</text>
<text x="20.9" y="78.2">1</text>
<text x="31" y="78.2">2</text>
<text x="106.4" y="82" transform="rotate(-90 106.4 82)">5</text>
<text x="241" y="83.3" transform="rotate(-90 241 83.3)">5</text>
<text x="20.9" y="92.2">1</text>
<text x="31" y="92.2">2</text>
<text x="164.4" y="94.7">1</text>
<text x="174.6" y="94.7">2</text>
<text x="20.9" y="111.2">1</text>
<text x="31" y="111.2">2</text>
<text x="88.2" y="112.8">4</text>
<text x="88.2" y="117.9">2</text>
<text x="88.2" y="115.3">3</text>
<text x="88.2" y="120.4">1</text>
<text x="196.1" y="120.4">8</text>
<text x="208.8" y="120.4">1</text>
<text x="20.9" y="127.7">1</text>
<text x="31" y="127.7">2</text>
<text x="202.9" y="127.7" transform="rotate(-90 202.9 127.7)">7</text>
<text x="246.9" y="130.6">1</text>
<text x="264.7" y="130.6">5</text>
<text x="246.9" y="135.6">3</text>
<text x="256.3" y="140.4" transform="rotate(-90 256.3 140.4)">2</text>
<text x="20.9" y="144.2">1</text>
<text x="31" y="144.2">2</text>
<text x="22.2" y="167.1">1</text>
<text x="32.3" y="167.1">2</text>
</g>
<g font-size="1.8" fill="#0f0f0f">
<text x="133.3" y="22.5">RX_UASART2_VCOM</text>
<text x="135.9" y="25.1">TX_UASART2_VCOM</text>
<text x="228.6" y="26.3">SDA</text>
<text x="73.7" y="33.9">reset</text>
<text x="143.5" y="30.1">TX_UASART2_VCOM</text>
<text x="147.3" y="33.9">RX_UASART2_VCOM</text>
<text x="188" y="32.7">SDA</text>
<text x="212.1" y="32.7">SDA</text>
<text x="231.1" y="30.1">SCL</text>
<text x="127" y="36.5">A0</text>
<text x="127" y="39">A1</text>
<text x="185.4" y="37.8">SCL</text>
<text x="209.5" y="36.5">SCL</text>
<text x="44.4" y="42.8">A0</text>
<text x="128.3" y="46.6">A2</text>
<text x="128.3" y="49.2">A3</text>
<text x="129.5" y="51.7">A6</text>
<text x="44.4" y="59.3">A1</text>
<text x="123.2" y="59.3">SCL</text>
<text x="129.5" y="54.3">A7</text>
<text x="124.5" y="61.9">SDA</text>
<text x="132.1" y="64.4">A5</text>
<text x="132.1" y="67">A4</text>
<text x="209.5" y="70.8">SDA</text>
<text x="44.4" y="75.9">A2</text>
<text x="209.5" y="73.3">SCL</text>
<text x="44.4" y="89.8">A3</text>
<text x="146" y="92.4">reset</text>
<text x="44.4" y="108.9">A4</text>
<text x="47" y="125.4">A5</text>
<text x="47" y="141.9">A6</text>
<text x="49.5" y="164.8">A7</text>
</g>
</svg>
